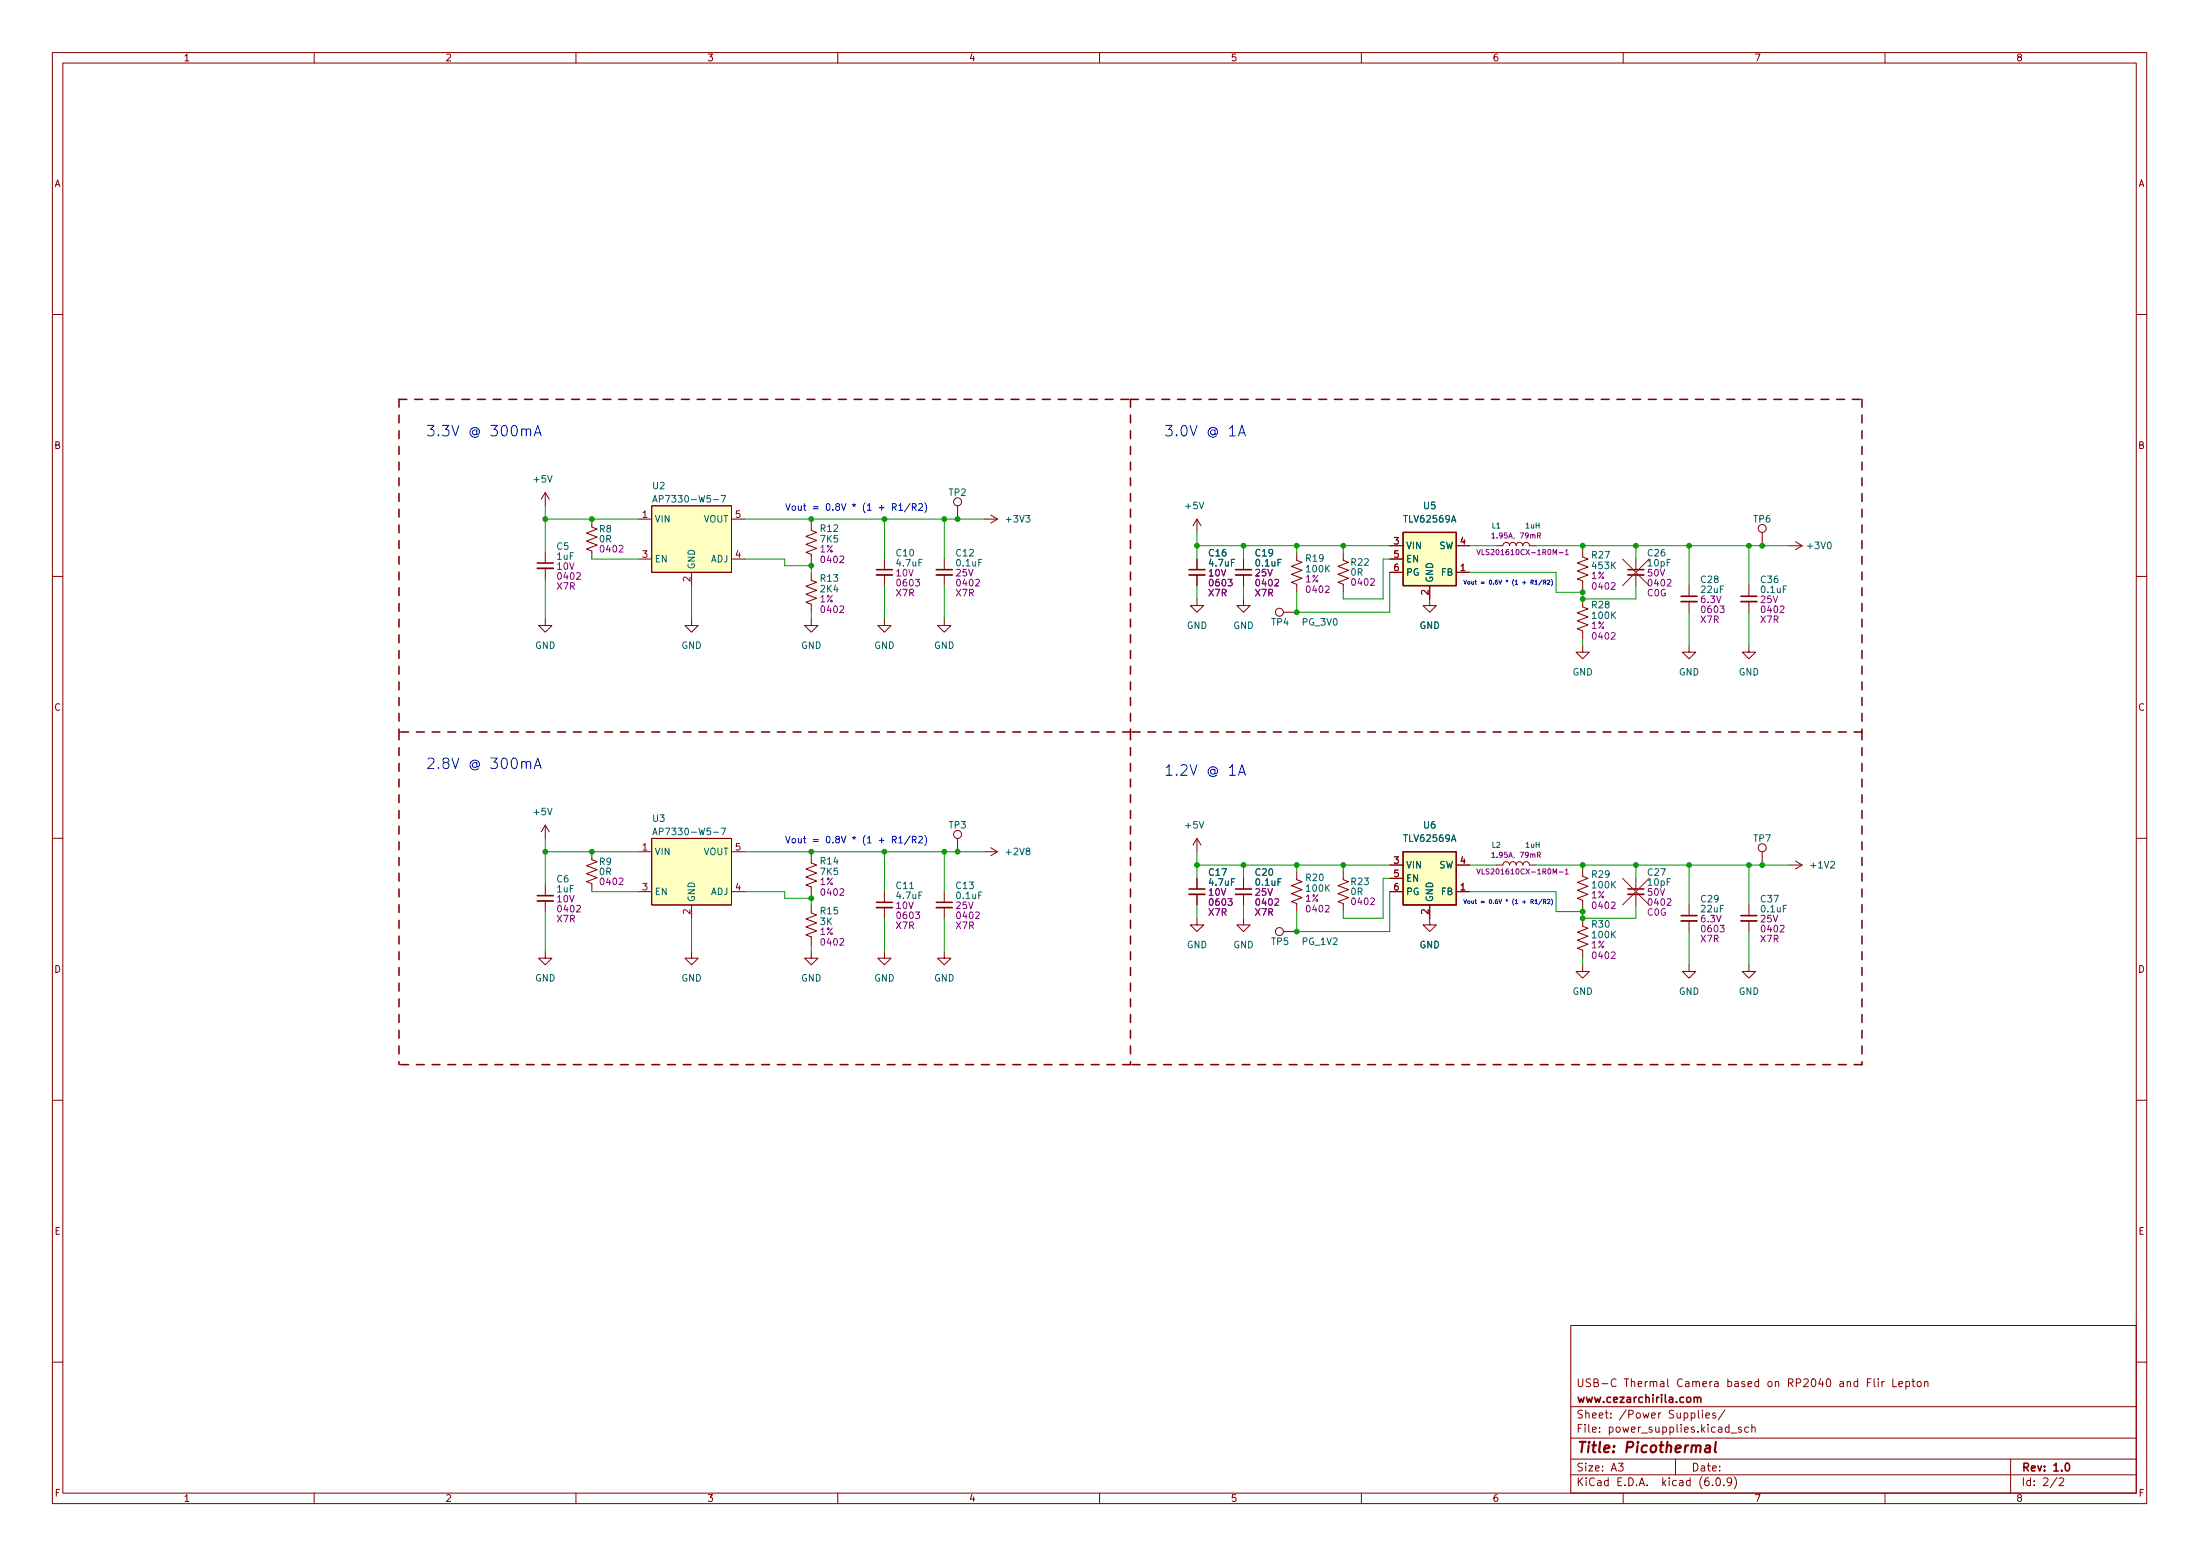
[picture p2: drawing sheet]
<svg xmlns="http://www.w3.org/2000/svg" width="420mm" height="297mm" viewBox="0 0 420 297" stroke-linecap="round" stroke-linejoin="round" font-family="sans-serif">
<g fill="none" stroke="#840000" stroke-width=".19">
<path d="M10 10h400v277h-400zM12 12h396v273h-396zM60 10v2M110 10v2M160 10v2M210 10v2M260 10v2M310 10v2M360 10v2M10 60h2M408 60h2M104.1 94l-.7 1.3"/>
<path d="M104.1 94v2.6M104.1 94l.8 1.3M113 99.1v1.5l1 .4-2 .8 2 .7-2 .8 2 .7-2 .8 1 .4v1.5M121.9 99.1h2.6M124.5 96.6h15.2v12.7h-15.2zM139.7 99.1h2.5M154.9 99.7v1.6l1.1 .3-2.1 .8 2.1 .8-2.1 .7 2.1 .8-2.1 .7 1 .4v1.6M182.9 96.6v2.5M188 99.1h2.5M189.2 98.3l1.3 .8M190.5 99.1l-1.3 .8M228.6 99.1l-.8 1.3"/>
<path d="M228.6 99.1v2.5M228.6 99.1l.8 1.3M10 110h2M104.1 118.1v1.3h1.3l-1.3 1.3-1.2-1.3h1.2M104.1 105.4v2.1M104.1 108.5v2M121.9 106.7h2.6M132.1 118.1v1.3h1.2l-1.2 1.3-1.3-1.3h1.3M132.1 109.3v2.5M139.7 106.7h2.5M154.9 109.3v1.5l1.1 .4-2.1 .7 2.1 .8-2.1 .7 2.1 .8-2.1 .8 1 .4v1.5M154.9 118.1v1.3h1.3l-1.3 1.3-1.2-1.3h1.2"/>
<path d="M168.9 118.1v1.3h1.3l-1.3 1.3-1.3-1.3h1.3M168.9 106.7v2M168.9 109.8v2M180.3 118.1v1.3h1.3l-1.3 1.3-1.2-1.3h1.2M180.3 106.7v2M180.3 109.8v2M228.6 114.3v1.3h1.3l-1.3 1.3-1.3-1.3h1.3M228.6 106.7v2M228.6 109.8v2M237.5 114.3v1.3h1.3l-1.3 1.3-1.3-1.3h1.3M237.5 106.7v2M237.5 109.8v2"/>
<path d="M245.1 116.9h2.5M247.6 105.4v1.6l1.1 .4-2.1 .7 2.1 .8-2.1 .7 2.1 .8-2.1 .8 1 .3v1.6M256.5 105.4v1.6l1.1 .4-2.1 .7 2.1 .8-2.1 .7 2.1 .8-2.1 .8 1 .3v1.6M265.4 106.7h2.6M265.4 104.2h2.6M265.4 109.3h2.6M273 111.8v3.8h1.3l-1.3 1.3-1.2-1.3h1.2M278.1 104.2h2.6M278.1 109.3h2.6M285.7 104.2h1.3a.64 .64 0 0 1 .7-.7 .64 .64 0 0 1 .6 .7 .64 .64 0 0 1 .6-.7 .64 .64 0 0 1 .7 .7 .64 .64 0 0 1 .6-.7 .64 .64 0 0 1 .6 .7 .64 .64 0 0 1 .7-.7 .64 .64 0 0 1 .6 .7h1.3M302.3 114.3v1.6l1 .3-2.1 .8 2.1 .8-2.1 .7 2.1 .8-2.1 .8 1.1 .3v1.6M302.3 104.8v1.5l1 .4-2.1 .8 2.1 .7-2.1 .8 2.1 .8-2.1 .7 1.1 .4v1.5"/>
<path d="M312.4 106.7v2M312.4 109.8v2M322.6 111.8v2M322.6 114.8v2.1M334 111.8v2M334 114.8v2.1M336.5 101.6v2.6M341.6 104.2h2.6M342.9 103.4l1.3 .8M344.2 104.2l-1.3 .7M408 110h2M302.3 123.2v1.3h1.2l-1.2 1.3-1.3-1.3h1.3"/>
<path d="M322.6 123.2v1.3h1.2l-1.2 1.3-1.3-1.3h1.3M334 123.2v1.3h1.3l-1.3 1.3-1.3-1.3h1.3M104.1 157.5v2.6M104.1 157.5l-.7 1.3M104.1 157.5l.8 1.3M10 160h2M104.1 168.9v2.1M104.1 172v2M113 162.6v1.5l1 .4-2 .8 2 .7-2 .8 2 .7-2 .8 1 .4v1.5M121.9 162.6h2.6M121.9 170.2h2.6M124.5 160.1h15.2v12.7h-15.2z"/>
<path d="M132.1 172.8v2.5M139.7 162.6h2.5M139.7 170.2h2.5M154.9 163.2v1.6l1.1 .3-2.1 .8 2.1 .8-2.1 .7 2.1 .8-2.1 .7 1 .4v1.6M154.9 172.8v1.5l1.1 .4-2.1 .7 2.1 .8-2.1 .7 2.1 .8-2.1 .8 1 .4v1.5M168.9 170.2v2M168.9 173.3v2M180.3 170.2v2M180.3 173.3v2M182.9 160.1v2.5M188 162.6h2.5M189.2 161.8l1.3 .8"/>
<path d="M190.5 162.6l-1.3 .8M228.6 175.3v1.3h1.3l-1.3 1.2-1.3-1.2h1.3M228.6 160.1v2.5M228.6 167.7v2M228.6 170.7v2.1M228.6 160.1l-.8 1.2M228.6 160.1l.8 1.2M237.5 175.3v1.3h1.3l-1.3 1.2-1.3-1.2h1.3M237.5 167.7v2M237.5 170.7v2.1M245.1 177.8h2.5M247.6 166.4v1.5l1.1 .4-2.1 .8 2.1 .7-2.1 .8 2.1 .8-2.1 .7 1 .4v1.5"/>
<path d="M256.5 166.4v1.5l1.1 .4-2.1 .8 2.1 .7-2.1 .8 2.1 .8-2.1 .7 1 .4v1.5M265.4 165.1h2.6M265.4 170.2h2.6M265.4 167.7h2.6M273 172.8v3.8h1.3l-1.3 1.2-1.2-1.2h1.2M278.1 165.1h2.6M278.1 170.2h2.6M285.7 165.1h1.3a.64 .64 0 0 1 .7-.6 .64 .64 0 0 1 .6 .6 .64 .64 0 0 1 .6-.6 .64 .64 0 0 1 .7 .6 .64 .64 0 0 1 .6-.6 .64 .64 0 0 1 .6 .6 .64 .64 0 0 1 .7-.6 .64 .64 0 0 1 .6 .6h1.3M302.3 165.8v1.5l1 .4-2.1 .7 2.1 .8-2.1 .8 2.1 .7-2.1 .8 1.1 .4v1.5M302.3 175.3v1.5l1 .4-2.1 .8 2.1 .7-2.1 .8 2.1 .7-2.1 .8 1.1 .4v1.5M312.4 167.7v2M312.4 170.7v2.1"/>
<path d="M322.6 172.8v2M322.6 175.8v2M334 172.8v2M334 175.8v2M336.5 162.6v2.5M341.6 165.1h2.6M342.9 164.4l1.3 .7M344.2 165.1l-1.3 .8M408 160h2M104.1 181.6v1.3h1.3l-1.3 1.3-1.2-1.3h1.2M132.1 181.6v1.3h1.2l-1.2 1.3-1.3-1.3h1.3M154.9 181.6v1.3h1.3l-1.3 1.3-1.2-1.3h1.2"/>
<path d="M168.9 181.6v1.3h1.3l-1.3 1.3-1.3-1.3h1.3M180.3 181.6v1.3h1.3l-1.3 1.3-1.2-1.3h1.2M302.3 184.2v1.3h1.2l-1.2 1.2-1.3-1.2h1.3M322.6 184.2v1.3h1.2l-1.2 1.2-1.3-1.2h1.3M334 184.2v1.3h1.3l-1.3 1.2-1.3-1.2h1.3M10 210h2M408 210h2M300 253h108v32h-108zM10 260h2M300 278.5h108M300 274.5h108M300 268.5h108"/>
<path d="M309.1 279.3h.9l-.5 .6 .4 .1v.7l-.2 .1-.6-.1M320 278.5v3M324.4 269.2v1.3l.2 .2M325.1 269.2v.2M325.1 269.7v1M325.8 270.2l.7-.1-.1-.3-.4-.1-.2 .2 .1 .7h.5M327.6 269.8l-.3-.1-.2 .2v.2l.5 .2v.3h-.5M329.4 269.1l-1.3 2M330.6 273.6h1.1M332.6 272.5l-.4-.1-.2 .2 .1 .2 .5 .2v.3h-.6M333.9 272.5l-.4-.1-.3 .3 .2 .6h.5M334.6 272.6l.2-.2 .3 .1 .1 .9"/>
<path d="M334.6 271.9v1.5M356.6 263.9h.5M357.4 263.2h-.8v1.5M357.9 263.2v1.3l.2 .2M358.7 263.2v.2M358.7 263.7v1M359.4 263.7v1M359.9 263.7l-.3 .1-.2 .2M361.5 263.2v1.5h.7M362.6 264.2l.8-.1-.1-.3-.4-.1-.3 .2 .1 .7h.6M364 263.8l.4-.1 .3 .3-.1 .6h-.6M364 263.7v1.5"/>
<path d="M365.1 263.7h.6M365.4 263.2v1.3l.3 .2M366.3 263.8l.3-.1 .3 .3v.4l-.3 .3-.3-.1-.2-.2zM367.6 263.9l.2-.2 .3 .1 .1 .9M367.6 263.7v1M384 278.5v6.5M408 260h2M60 285v2M110 285v2M160 285v2M210 285v2M260 285v2"/>
<path d="M300 281.5h108M310 285v2M327.1 283.5v.1M327.9 282.2l.2-.1a.8 .8 0 0 1 .5 .8 .8 .8 0 0 1-.5 .7 1 1 0 0 1-.2-1.4zM329.2 283.5v.1M330.7 282.8l-.3 .2h-.3l-.2-.2 .1-.6 .4-.1 .2 .2a.99 .99 0 0 1-.3 1.3h-.3M331.2 281.9a1.72 1.72 0 0 1 0 2.3M360 285v2M392.9 282l-1.3 2M393.3 282.3l.5-.2 .3 .2v.2l-.9 1.1h.9"/>
<circle cx="182.9" cy="95.8" r=".76"/>
<circle cx="244.3" cy="116.9" r=".76"/>
<circle cx="336.6" cy="100.9" r=".76"/>
<circle cx="182.9" cy="159.3" r=".76"/>
<circle cx="244.3" cy="177.8" r=".76"/>
<circle cx="336.6" cy="161.8" r=".76"/>
</g>
<g fill="none" stroke="#840000" stroke-width=".3">
<path d="M102.6 107.5h3.1M167.4 108.7h3M178.8 108.7h3.1M227.1 108.7h3M236 108.7h3M310.9 108.7h3M321.1 113.8h3M332.5 113.8h3M102.6 171h3.1M167.4 172.2h3M178.8 172.2h3.1M227.1 169.7h3"/>
<path d="M236 169.7h3M310.9 169.7h3M321.1 174.8h3M332.5 174.8h3M323.5 266.9l.3-.2 .3 .1 .1 .9M323.5 266.7v1M324.2 266.9l.2-.2 .4 .1v.9M394.6 279.4l.2-.1a.8 .8 0 0 1 .5 .8 .8 .8 0 0 1-.5 .7 1 1 0 0 1-.2-1.4z"/>
</g>
<path d="M325.8 276h.8l-.1 1.2M326.6 276.4l-.7 .1a.4 .4 0 0 0-.3 .3 .4 .4 0 0 0 .2 .4l.7-.1M327.7 275.2l-.2 1.8 .2 .2" fill="none" stroke="#840000" stroke-width=".4"/>
<g fill="none" stroke="#840000" stroke-width=".33">
<path d="M102.6 108.5h3.1M167.4 109.8h3M178.8 109.8h3.1M227.1 109.8h3M236 109.8h3M310.9 109.8h3M321.1 114.8h3M332.5 114.8h3M102.6 172h3.1M167.4 173.3h3M178.8 173.3h3.1M227.1 170.7h3"/>
<path d="M236 170.7h3M310.9 170.7h3M321.1 175.8h3M332.5 175.8h3"/>
</g>
<g fill="#ffffc2" stroke="#ffffc2" stroke-width=".19">
<path d="M268 162.6h10.1v10.2h-10.1z"/>
<path d="M124.5 96.6h15.2v12.7h-15.2z"/>
<path d="M268 101.6h10.1v10.2h-10.1z"/>
<path d="M124.5 160.1h15.2v12.7h-15.2z"/>
</g>
<path d="M268 101.6h10.1v10.2h-10.1zM268 162.6h10.1v10.2h-10.1z" fill="none" stroke="#840000" stroke-width=".25"/>
<path d="M124.7 95.9l.4-1.3 .4 1.3M124.8 95.5h.6M137.7 94.6h.9l-.6 1.3M124.7 159.4l.4-1.3 .4 1.3M124.8 159h.6M137.7 158.1h.9l-.6 1.3" fill="none" stroke="#006464" stroke-width=".19"/>
<g fill="none" stroke="#840084" stroke-width=".19">
<path d="M282 104.9l.4 1 .3-1M284.9 102l.3-.3v1M284.9 102.7h.6M293.6 102.2h.5l.1-.4-.6-.1v1M293.9 102.2l.3 .5M297.8 105.5h.7M298.9 105.2l.3-.3v1M298.9 105.9h.6M282 165.9l.4 1 .3-1M284.9 163l.3-.3v1M284.9 163.7h.6M293.6 163.2h.5l.1-.4-.6-.1v1"/>
<path d="M293.9 163.2l.3 .5M297.8 166.5h.7M298.9 166.1l.3-.2v1M298.9 166.9h.6"/>
</g>
<g fill="none" stroke="#0000c2" stroke-width=".19">
<path d="M100.5 82.2l.3-.3 .5 .1 .1 1.2M102 83.2l.7-2 .7 2M102.2 82.6h1M170.4 96.8h.6l.2-.2-.1-.3-.7-.2v1.3M170.7 96.8l.5 .6M171.6 96.5l.4-.4v1.3M171.6 97.4h.8M173.8 96.1l-1.1 1.6M174.2 96.8h.7l.1-.2-.1-.3-.7-.2v1.3M174.6 96.8l.4 .6M175.5 96.3l.4-.2 .3 .4-.8 .9h.8M176.6 96a1.46 1.46 0 0 1 0 1.9"/>
<path d="M236.5 83.2l.7-2 .6 2M236.7 82.6h1M292.4 111.2l.4-.1v-.3l-.4-.1v.8M292.6 111.2l.2 .3M293.2 111l.2-.3v.8M293.2 111.5h.4M294.5 110.7l-.7 1M294.8 111.2l.4-.1v-.3l-.4-.1v.8M295 111.2l.2 .3M295.6 110.8l.3-.1 .1 .3-.5 .5h.5M296.3 110.6a.92 .92 0 0 1 0 1.2M100.5 145.7l.3-.3 .5 .1 .1 1.2"/>
<path d="M102 146.7l.7-2 .7 2M102.2 146.1h1M173.8 159.6l-1.1 1.6M175.5 159.8l.4-.2 .3 .4-.8 .9h.8M176.6 159.5a1.46 1.46 0 0 1 0 1.9M236.5 148l.7-2 .6 2M236.7 147.4h1M170.4 160.3h.6l.2-.2-.1-.3-.7-.2v1.3M170.7 160.3l.5 .6M171.6 160l.4-.4v1.3M171.6 160.9h.8M174.2 160.3h.7l.1-.2-.1-.3-.7-.2v1.3"/>
<path d="M174.6 160.3l.4 .6M292.4 172.1h.4v-.3l-.4-.1v.8M292.6 172.1l.2 .4M293.2 171.9l.2-.2v.8M293.2 172.5h.4M294.5 171.7l-.7 1M294.8 172.1h.4v-.3l-.4-.1v.8M295 172.1l.2 .4M295.6 171.8l.3-.1 .1 .2-.5 .6h.5M296.3 171.6a.92 .92 0 0 1 0 1.2"/>
</g>
<path d="M76.2 76.2h139.7M76.2 76.2v63.5M215.9 76.2h139.7M215.9 76.2v63.5M355.6 76.2v63.5M76.2 139.7v63.5M215.9 139.7h-139.7M215.9 139.7v63.5M355.6 139.7v63.5M355.6 139.7h-139.7M215.9 203.2h-139.7M355.6 203.2h-139.7" fill="none" stroke="#840000" stroke-width=".3" stroke-dasharray="1.5 1.5"/>
<path d="M309.9 106.7l5.1 5.1M315 106.7l-5.1 5.1M309.9 167.7l5.1 5.1M315 167.7l-5.1 5.1" fill="none" stroke="#f00" stroke-width=".2"/>
<g fill="none" stroke="#009600" stroke-width=".19">
<path d="M104.1 99.1h17.8M104.1 96.6v8.8M142.2 99.1h45.8M154.9 99.1v.6M168.9 99.1v7.6M180.3 99.1v7.6M104.1 110.5v7.6M113 106.7h8.9M132.1 111.8v6.3M142.2 106.7h7.7v1.3h5M154.9 107.4v1.9M154.9 116.9v1.2"/>
<path d="M168.9 111.8v6.3M180.3 111.8v6.3M228.6 101.6v5.1M228.6 111.8v2.5M228.6 104.2h36.8M237.5 104.2v2.5M237.5 111.8v2.5M247.6 104.2v1.2M256.5 104.2v1.2M265.4 106.7h-1.2v7.6h-7.7v-1.2M265.4 109.3v7.6h-17.8v-3.8M280.7 109.3h16.5v3.8h5.1"/>
<path d="M280.7 104.2h5M293.4 104.2h48.2M302.3 104.2v.6M312.4 104.2v2.5M312.4 111.8v2.5h-10.1v-1.9M322.6 104.2v7.6M322.6 116.9v6.3M334 104.2v7.6M334 116.9v6.3M302.3 122v1.2M104.1 162.6h17.8M104.1 160.1v8.8"/>
<path d="M104.1 174v7.6M113 170.2h8.9M132.1 175.3v6.3M142.2 170.2h7.7v1.3h5M142.2 162.6h45.8M154.9 162.6v.6M154.9 170.9v1.9M168.9 162.6v7.6M168.9 175.3v6.3M180.3 162.6v7.6M180.3 175.3v6.3M228.6 165.1h36.8"/>
<path d="M228.6 162.6v5.1M228.6 172.8v2.5M237.5 165.1v2.6M237.5 172.8v2.5M247.6 165.1v1.3M256.5 165.1v1.3M265.4 167.7h-1.2v7.6h-7.7v-1.3M265.4 170.2v7.6h-17.8v-3.8M280.7 165.1h5M280.7 170.2h16.5v3.8h5.1M293.4 165.1h48.2M302.3 165.1v.7"/>
<path d="M312.4 165.1v2.6M312.4 172.8v2.5h-10.1v-1.9M322.6 165.1v7.7M322.6 177.8v6.4M334 165.1v7.7M334 177.8v6.4M154.9 180.4v1.2M302.3 182.9v1.3"/>
</g>
<g fill="#009600" stroke="#009600" stroke-width=".19">
<circle cx="302.3" cy="175.3" r=".46"/>
<circle cx="302.3" cy="174" r=".46"/>
<circle cx="302.3" cy="165.1" r=".46"/>
<circle cx="312.4" cy="104.2" r=".46"/>
<circle cx="322.6" cy="104.2" r=".46"/>
<circle cx="336.5" cy="104.2" r=".46"/>
<circle cx="302.3" cy="114.3" r=".46"/>
<circle cx="302.3" cy="113.1" r=".46"/>
<circle cx="334" cy="104.2" r=".46"/>
<circle cx="256.5" cy="165.1" r=".46"/>
<circle cx="228.6" cy="104.2" r=".46"/>
<circle cx="247.6" cy="104.2" r=".46"/>
<circle cx="256.5" cy="104.2" r=".46"/>
<circle cx="302.3" cy="104.2" r=".46"/>
<circle cx="322.6" cy="165.1" r=".46"/>
<circle cx="312.4" cy="165.1" r=".46"/>
<circle cx="336.5" cy="165.1" r=".46"/>
<circle cx="334" cy="165.1" r=".46"/>
<circle cx="182.9" cy="162.6" r=".46"/>
<circle cx="180.3" cy="162.6" r=".46"/>
<circle cx="247.6" cy="177.8" r=".46"/>
<circle cx="247.6" cy="165.1" r=".46"/>
<circle cx="237.5" cy="165.1" r=".46"/>
<circle cx="168.9" cy="162.6" r=".46"/>
<circle cx="228.6" cy="165.1" r=".46"/>
<circle cx="154.9" cy="171.5" r=".46"/>
<circle cx="154.9" cy="162.6" r=".46"/>
<circle cx="113" cy="99.1" r=".46"/>
<circle cx="104.1" cy="99.1" r=".46"/>
<circle cx="104.1" cy="162.6" r=".46"/>
<circle cx="113" cy="162.6" r=".46"/>
<circle cx="154.9" cy="108" r=".46"/>
<circle cx="168.9" cy="99.1" r=".46"/>
<circle cx="154.9" cy="99.1" r=".46"/>
<circle cx="180.3" cy="99.1" r=".46"/>
<circle cx="182.9" cy="99.1" r=".46"/>
<circle cx="237.5" cy="104.2" r=".46"/>
<circle cx="247.6" cy="116.9" r=".46"/>
</g>
<g font-size="2.8" fill="#0000c2">
<text x="81.3" y="83.3">3.3V @ 300mA</text>
<text x="222.2" y="83.3">3.0V @ 1A</text>
<text x="81.3" y="146.8">2.8V @ 300mA</text>
<text x="222.2" y="148.1">1.2V @ 1A</text>
</g>
<text font-size="2.8" fill="#840000" x="301" y="277.3">Title: Picothermal</text>
<g font-size="2.1" fill="#840000">
<text x="301" y="267.8">www.cezarchirila.com</text>
<text x="301" y="264.8">USB-C Thermal Camera based on RP2040 and Flir Lepton</text>
<text x="301" y="273.5">File: power_supplies.kicad_sch</text>
<text x="301" y="270.8">Sheet: /Power Supplies/</text>
<text x="301" y="280.9">Size: A3</text>
<text x="323" y="280.9">Date:</text>
<text x="386" y="280.9">Rev: 1.0</text>
<text x="301" y="283.7">KiCad E.D.A. kicad (6.0.9)</text>
<text x="386" y="283.7">Id: 2/2</text>
</g>
<g font-size="1.8" fill="#840000">
<text x="35" y="11.7">1</text>
<text x="85" y="11.7">2</text>
<text x="135" y="11.7">3</text>
<text x="185" y="11.7">4</text>
<text x="235" y="11.7">5</text>
<text x="285" y="11.7">6</text>
<text x="335" y="11.7">7</text>
<text x="385" y="11.7">8</text>
<text x="10.3" y="35.7">A</text>
<text x="408.3" y="35.7">A</text>
<text x="10.3" y="85.7">B</text>
<text x="408.3" y="85.7">B</text>
<text x="10.3" y="135.7">C</text>
<text x="408.3" y="135.7">C</text>
<text x="10.3" y="185.7">D</text>
<text x="408.3" y="185.7">D</text>
<text x="10.4" y="235.7">E</text>
<text x="408.4" y="235.7">E</text>
<text x="10.4" y="285.7">F</text>
<text x="35" y="286.7">1</text>
<text x="85" y="286.7">2</text>
<text x="135" y="286.7">3</text>
<text x="185" y="286.7">4</text>
<text x="235" y="286.7">5</text>
<text x="285" y="286.7">6</text>
<text x="335" y="286.7">7</text>
<text x="385" y="286.7">8</text>
<text x="408.4" y="285.7">F</text>
</g>
<g font-size="1.8" fill="#006464">
<text x="102" y="92.1">+5V</text>
<text x="124.7" y="93.4">U2</text>
<text x="126" y="95.9">AP7330-W5-7</text>
<text x="181.3" y="94.7">TP2</text>
<text x="114.5" y="101.6">R8</text>
<text x="125" y="99.7">VIN</text>
<text x="134.3" y="99.7">VOUT</text>
<text x="156.8" y="101.5">R12</text>
<text x="192.3" y="99.7">+3V3</text>
<text x="226.5" y="97.2">+5V</text>
<text x="268.3" y="99.7">TLV62569A</text>
<text x="271.9" y="97.2">U5</text>
<text x="334.9" y="99.7">TP6</text>
<text x="106.4" y="104.9">C5</text>
<text x="106.4" y="106.8">1uF</text>
<text x="114.5" y="103.5">0R</text>
<text x="125" y="107.4">EN</text>
<text x="135.7" y="107.4">ADJ</text>
<text x="156.8" y="103.5">7K5</text>
<text x="171.2" y="106.2">C10</text>
<text x="182.7" y="106.2">C12</text>
<text x="230.9" y="106.2">C16</text>
<text x="239.8" y="106.2">C19</text>
<text x="249.5" y="107.2">R19</text>
<text x="258.1" y="108">R22</text>
<text x="268.5" y="104.8">VIN</text>
<text x="268.5" y="107.4">EN</text>
<text x="274.8" y="104.8">SW</text>
<text x="304.1" y="106.6">R27</text>
<text x="314.8" y="106.2">C26</text>
<text x="345.3" y="104.8">+3V0</text>
<text x="132.7" y="108.7" transform="rotate(-90 132.7 108.7)">GND</text>
<text x="156.8" y="111">R13</text>
<text x="156.8" y="113.1">2K4</text>
<text x="171.3" y="108.1">4.7uF</text>
<text x="182.8" y="108.1">0.1uF</text>
<text x="231" y="108.1">4.7uF</text>
<text x="239.9" y="108.1">0.1uF</text>
<text x="249.6" y="109.3">100K</text>
<text x="258" y="109.9">0R</text>
<text x="268.5" y="109.9">PG</text>
<text x="273.7" y="111.3" transform="rotate(-90 273.7 111.3)">GND</text>
<text x="275.3" y="109.9">FB</text>
<text x="304.2" y="108.6">453K</text>
<text x="314.8" y="108.1">10pF</text>
<text x="324.9" y="111.3">C28</text>
<text x="325" y="113.2">22uF</text>
<text x="336.3" y="111.3">C36</text>
<text x="336.4" y="113.2">0.1uF</text>
<text x="242.9" y="119.4">TP4</text>
<text x="248.8" y="119.4">PG_3V0</text>
<text x="304.1" y="116.1">R28</text>
<text x="304.2" y="118.1">100K</text>
<text x="102.2" y="123.9">GND</text>
<text x="130.1" y="123.9">GND</text>
<text x="153" y="123.9">GND</text>
<text x="166.9" y="123.9">GND</text>
<text x="178.4" y="123.9">GND</text>
<text x="226.6" y="120.1">GND</text>
<text x="235.5" y="120.1">GND</text>
<text x="271.1" y="120.1">GND</text>
<text x="300.3" y="128.9">GND</text>
<text x="320.6" y="128.9">GND</text>
<text x="332" y="128.9">GND</text>
<text x="102" y="155.6">+5V</text>
<text x="124.7" y="156.9">U3</text>
<text x="126" y="159.4">AP7330-W5-7</text>
<text x="181.3" y="158.2">TP3</text>
<text x="226.5" y="158.2">+5V</text>
<text x="268.3" y="160.7">TLV62569A</text>
<text x="271.9" y="158.2">U6</text>
<text x="334.9" y="160.7">TP7</text>
<text x="114.5" y="165.1">R9</text>
<text x="114.5" y="167">0R</text>
<text x="125" y="163.2">VIN</text>
<text x="134.3" y="163.2">VOUT</text>
<text x="156.8" y="165">R14</text>
<text x="156.8" y="167">7K5</text>
<text x="192.3" y="163.2">+2V8</text>
<text x="230.9" y="167.2">C17</text>
<text x="239.8" y="167.2">C20</text>
<text x="268.5" y="165.8">VIN</text>
<text x="274.8" y="165.8">SW</text>
<text x="304.1" y="167.5">R29</text>
<text x="314.8" y="167.2">C27</text>
<text x="346" y="165.8">+1V2</text>
<text x="106.4" y="168.4">C6</text>
<text x="106.4" y="170.3">1uF</text>
<text x="125" y="170.9">EN</text>
<text x="132.7" y="172.2" transform="rotate(-90 132.7 172.2)">GND</text>
<text x="135.7" y="170.9">ADJ</text>
<text x="171.2" y="169.7">C11</text>
<text x="171.3" y="171.6">4.7uF</text>
<text x="182.7" y="169.7">C13</text>
<text x="182.8" y="171.6">0.1uF</text>
<text x="231" y="169.1">4.7uF</text>
<text x="239.9" y="169.1">0.1uF</text>
<text x="249.5" y="168.2">R20</text>
<text x="249.6" y="170.2">100K</text>
<text x="258" y="170.9">0R</text>
<text x="258.1" y="168.9">R23</text>
<text x="268.5" y="168.3">EN</text>
<text x="268.5" y="170.9">PG</text>
<text x="273.7" y="172.2" transform="rotate(-90 273.7 172.2)">GND</text>
<text x="275.3" y="170.9">FB</text>
<text x="304.2" y="169.6">100K</text>
<text x="314.8" y="169.1">10pF</text>
<text x="324.9" y="172.2">C29</text>
<text x="336.3" y="172.2">C37</text>
<text x="156.7" y="176.6">3K</text>
<text x="156.8" y="174.5">R15</text>
<text x="304.1" y="177.1">R30</text>
<text x="304.2" y="179.1">100K</text>
<text x="325" y="174.2">22uF</text>
<text x="336.4" y="174.2">0.1uF</text>
<text x="226.6" y="181">GND</text>
<text x="235.5" y="181">GND</text>
<text x="242.9" y="180.4">TP5</text>
<text x="248.8" y="180.4">PG_1V2</text>
<text x="271.1" y="181">GND</text>
<text x="102.2" y="187.4">GND</text>
<text x="130.1" y="187.4">GND</text>
<text x="153" y="187.4">GND</text>
<text x="166.9" y="187.4">GND</text>
<text x="178.4" y="187.4">GND</text>
<text x="300.3" y="189.9">GND</text>
<text x="320.6" y="189.9">GND</text>
<text x="332" y="189.9">GND</text>
</g>
<g font-size="1.8" fill="#a90000">
<text x="122.7" y="98.8">1</text>
<text x="140.5" y="98.8">5</text>
<text x="122.7" y="106.5">3</text>
<text x="140.5" y="106.5">4</text>
<text x="266.2" y="103.9">3</text>
<text x="266.2" y="106.5">5</text>
<text x="278.9" y="103.9">4</text>
<text x="131.8" y="111" transform="rotate(-90 131.8 111)">2</text>
<text x="266.2" y="109">6</text>
<text x="272.8" y="113.6" transform="rotate(-90 272.8 113.6)">2</text>
<text x="278.9" y="109">1</text>
<text x="122.7" y="162.3">1</text>
<text x="140.5" y="162.3">5</text>
<text x="266.2" y="164.9">3</text>
<text x="266.2" y="167.4">5</text>
<text x="278.9" y="164.9">4</text>
<text x="122.7" y="170">3</text>
<text x="140.5" y="170">4</text>
<text x="266.2" y="170">6</text>
<text x="278.9" y="170">1</text>
<text x="131.8" y="174.5" transform="rotate(-90 131.8 174.5)">2</text>
<text x="272.8" y="174.5" transform="rotate(-90 272.8 174.5)">2</text>
</g>
<g font-size="1.8" fill="#0000c2">
<text x="149.9" y="97.5">Vout = 0.8V * (1 + R1/R2)</text>
<text x="149.9" y="161">Vout = 0.8V * (1 + R1/R2)</text>
</g>
<g font-size="1.8" fill="#840084">
<text x="114.8" y="105.4">0402</text>
<text x="156.6" y="105.4">1%</text>
<text x="157" y="107.5">0402</text>
<text x="106.4" y="112.6">X7R</text>
<text x="106.4" y="108.7">10V</text>
<text x="106.7" y="110.7">0402</text>
<text x="171.1" y="113.8">X7R</text>
<text x="171.2" y="110">10V</text>
<text x="171.5" y="111.9">0603</text>
<text x="182.6" y="113.8">X7R</text>
<text x="182.6" y="110">25V</text>
<text x="182.9" y="111.9">0402</text>
<text x="230.8" y="113.8">X7R</text>
<text x="230.9" y="110">10V</text>
<text x="231.2" y="111.9">0603</text>
<text x="239.7" y="113.8">X7R</text>
<text x="239.8" y="110">25V</text>
<text x="240.1" y="111.9">0402</text>
<text x="249.3" y="111.2">1%</text>
<text x="249.7" y="113.2">0402</text>
<text x="258.3" y="111.8">0402</text>
<text x="303.9" y="110.5">1%</text>
<text x="304.3" y="112.6">0402</text>
<text x="314.6" y="113.8">C0G</text>
<text x="314.7" y="110">50V</text>
<text x="315" y="111.9">0402</text>
<text x="156.6" y="115">1%</text>
<text x="157" y="117">0402</text>
<text x="324.8" y="118.9">X7R</text>
<text x="324.9" y="115.1">6.3V</text>
<text x="325.1" y="117">0603</text>
<text x="336.2" y="118.9">X7R</text>
<text x="336.3" y="115.1">25V</text>
<text x="336.6" y="117">0402</text>
<text x="303.9" y="120.1">1%</text>
<text x="304.3" y="122.1">0402</text>
<text x="106.4" y="172.2">10V</text>
<text x="114.8" y="168.9">0402</text>
<text x="156.6" y="168.9">1%</text>
<text x="157" y="171">0402</text>
<text x="171.2" y="173.5">10V</text>
<text x="182.6" y="173.5">25V</text>
<text x="230.9" y="171">10V</text>
<text x="231.2" y="172.9">0603</text>
<text x="239.8" y="171">25V</text>
<text x="240.1" y="172.9">0402</text>
<text x="249.3" y="172.1">1%</text>
<text x="258.3" y="172.8">0402</text>
<text x="303.9" y="171.5">1%</text>
<text x="304.3" y="173.5">0402</text>
<text x="314.7" y="171">50V</text>
<text x="315" y="172.9">0402</text>
<text x="106.4" y="176.1">X7R</text>
<text x="106.7" y="174.2">0402</text>
<text x="156.6" y="178.5">1%</text>
<text x="171.1" y="177.3">X7R</text>
<text x="171.5" y="175.4">0603</text>
<text x="182.6" y="177.3">X7R</text>
<text x="182.9" y="175.4">0402</text>
<text x="230.8" y="174.8">X7R</text>
<text x="239.7" y="174.8">X7R</text>
<text x="249.7" y="174.2">0402</text>
<text x="314.6" y="174.8">C0G</text>
<text x="324.8" y="179.9">X7R</text>
<text x="324.9" y="176.1">6.3V</text>
<text x="325.1" y="178">0603</text>
<text x="336.2" y="179.9">X7R</text>
<text x="336.3" y="176.1">25V</text>
<text x="336.6" y="178">0402</text>
<text x="157" y="180.5">0402</text>
<text x="303.9" y="181">1%</text>
<text x="304.3" y="183">0402</text>
</g>
<g font-size="1.4" fill="#006464">
<text x="284.9" y="100.9">L1</text>
<text x="291.4" y="100.9">1uH</text>
<text x="284.9" y="161.8">L2</text>
<text x="291.4" y="161.8">1uH</text>
</g>
<g font-size="1.4" fill="#840084">
<text x="283.5" y="105.9">VLS201610CX-1R0M-1</text>
<text x="285.4" y="102.8">1.95A, 79mR</text>
<text x="283.5" y="166.9">VLS201610CX-1R0M-1</text>
<text x="285.4" y="163.7">1.95A, 79mR</text>
</g>
<g font-size="1.1" fill="#0000c2">
<text x="279.4" y="111.6">Vout = 0.6V * (1 + R1/R2)</text>
<text x="279.4" y="172.5">Vout = 0.6V * (1 + R1/R2)</text>
</g>
</svg>
